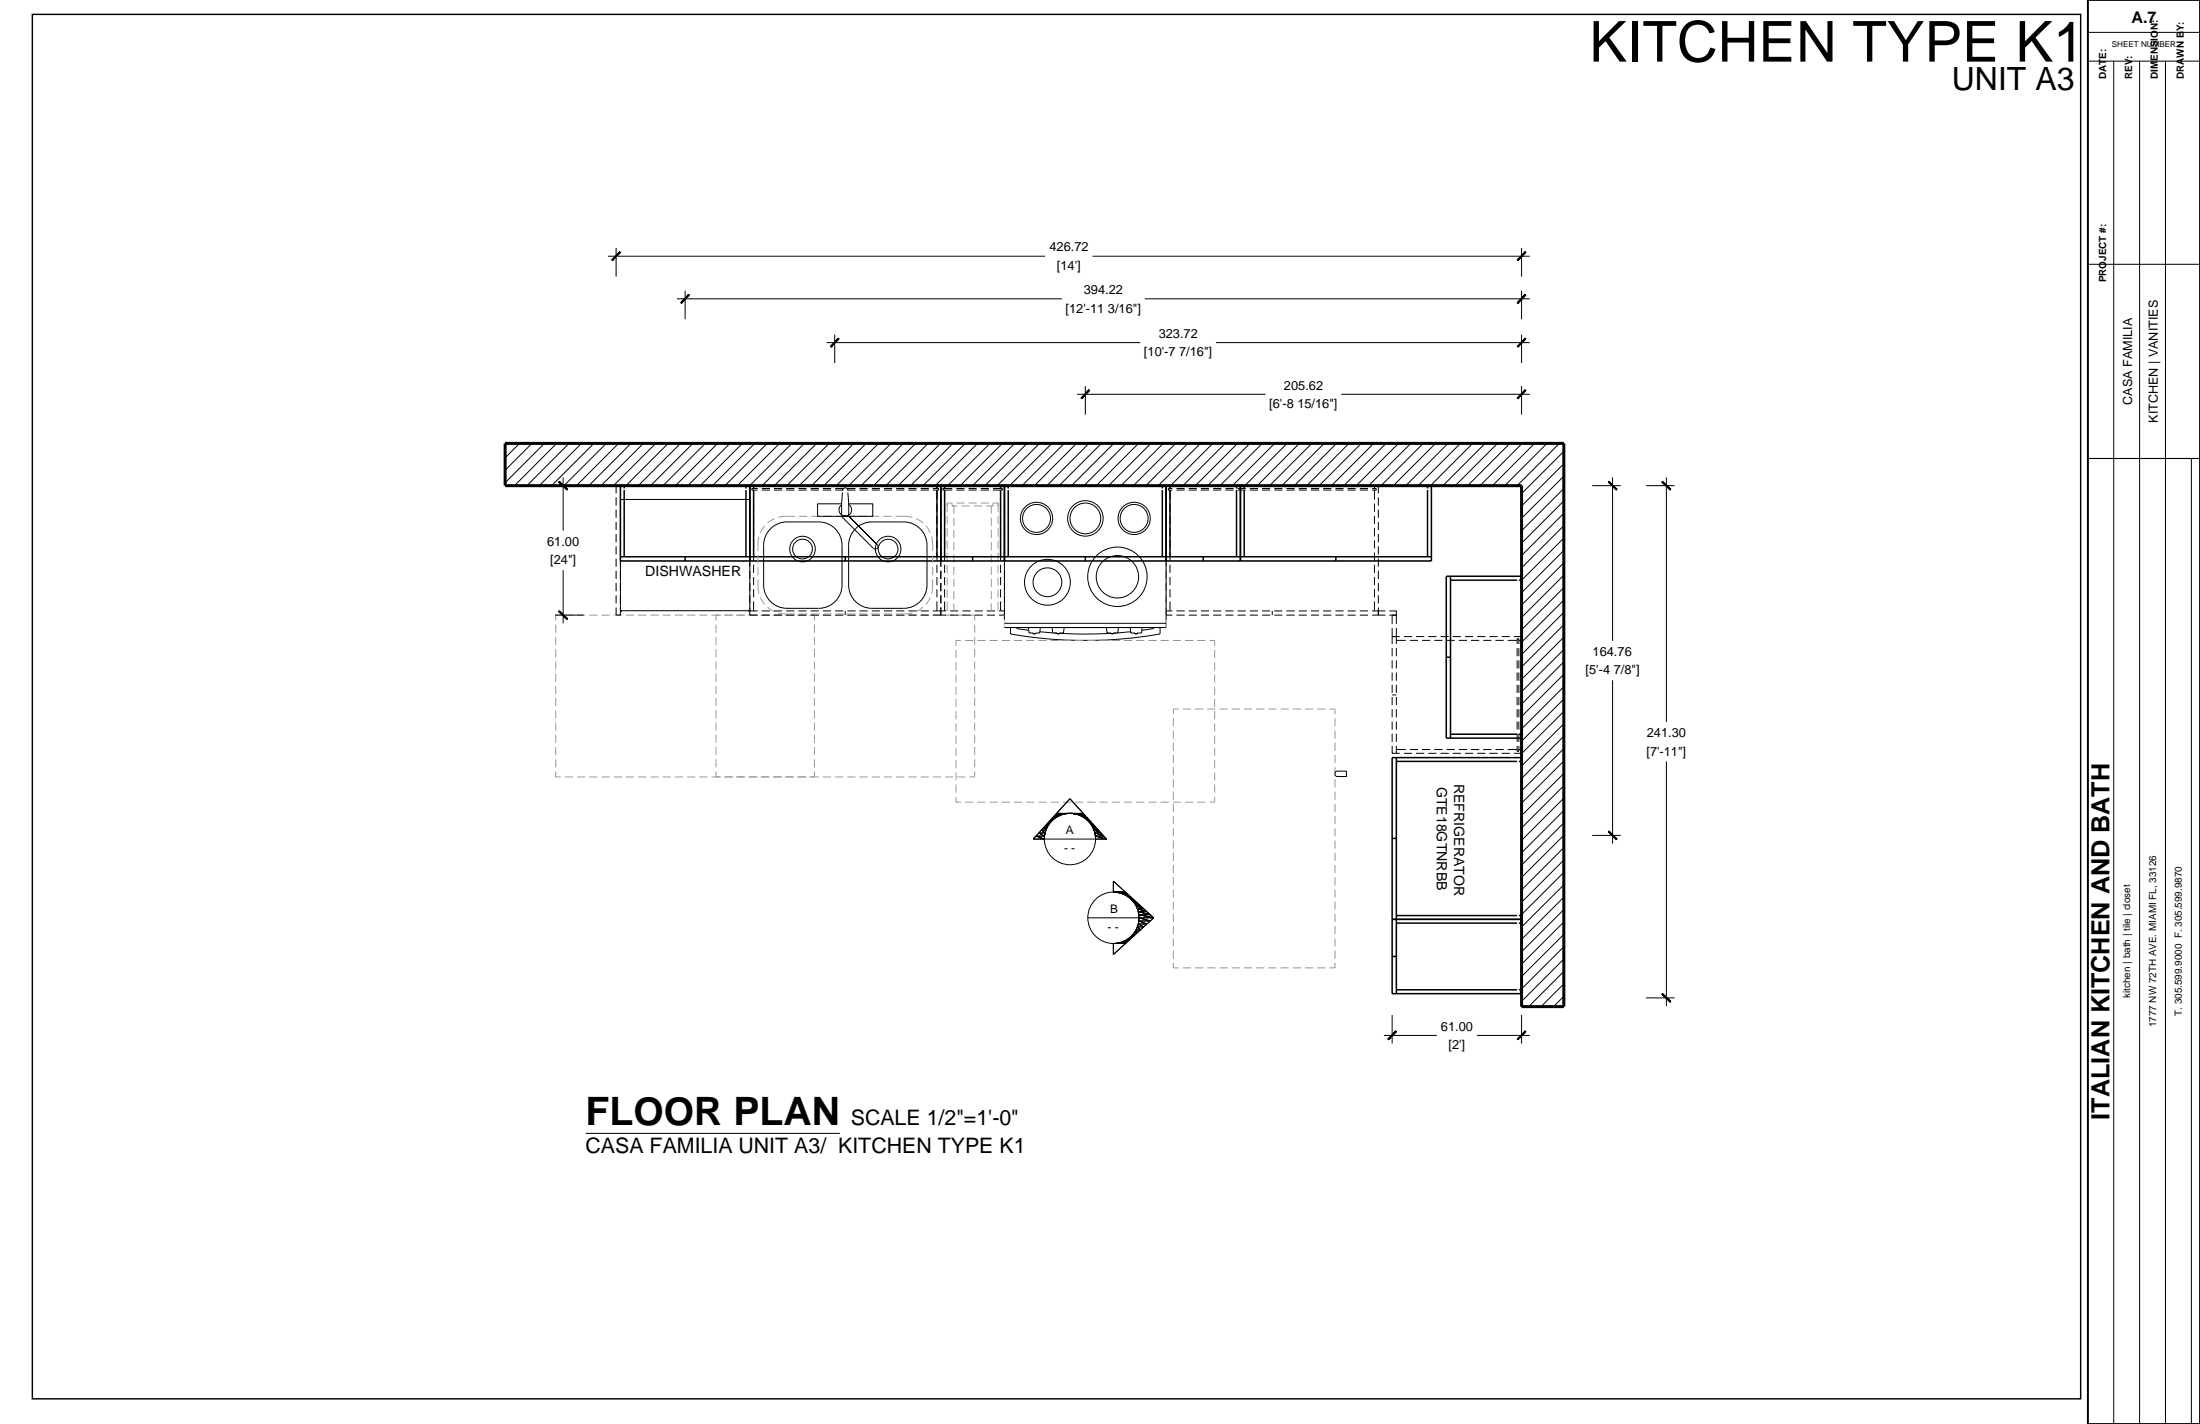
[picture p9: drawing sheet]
<svg xmlns="http://www.w3.org/2000/svg" width="432mm" height="279mm" viewBox="0 0 432 279" stroke-linecap="round" stroke-linejoin="round" font-family="sans-serif">
<g fill="none" stroke="#000" stroke-width=".2">
<path d="M119.3 50.3h85.8M120.9 48.7v5.6M132.9 58.6h75.5M134.5 57v5.6M214.4 50.3h85.8M224.7 58.6h75.5M298.6 48.7v5.6M298.6 57v5.6M162.2 67.2h61.6M163.8 65.6v5.6M211.4 77.4h37M213 75.8v5.6"/>
<path d="M238.7 67.2h61.5M263.2 77.4h37M298.6 65.6v5.6M298.6 75.8v5.6M99.5 87l-.4 .4M102 87l-2.9 2.8M104.4 87l-5.3 5.3M106.8 87l-7.7 7.7M108.9 95.3h5.6M109.3 87l-8.3 8.3M110.5 93.7v10.4M111.7 87l-8.3 8.3"/>
<path d="M114.1 87l-8.3 8.3M116.6 87l-8.3 8.3M119 87l-8.3 8.3M120.9 96.8v-1.5h.9v1.5M120.9 97.6v1.6M120.9 100v1.6M121.4 87l-8.3 8.3M121.8 97.6v23.1h-.9v-1.5M121.8 98h25.4M122.5 95.3h23.9M123.8 87l-8.2 8.3M126.3 87l-8.3 8.3"/>
<path d="M128.7 87l-8.3 8.3M131.1 87l-8.2 8.3M133.6 87l-8.3 8.3M136 87l-8.3 8.3M138.4 87l-8.3 8.3M140.9 87l-8.3 8.3M143.3 87l-8.3 8.3M145.7 87l-8.3 8.3M147.2 95.3h96.1M147.2 97.6v23.1h1.5M147.2 95.3v1.5M147.9 95.3v.5"/>
<path d="M147.9 96.2v1.8M147.9 98.8v1.6M148.1 87l-8.3 8.3M148.7 95.8h-1.1v.4h1.1M149.5 96.2h1.6M149.5 95.8h1.6M150.6 87l-8.3 8.3M151.9 96.2h1.6M151.9 95.8h1.6M153 87l-8.3 8.3M154.3 96.2h1.6M154.3 95.8h1.6"/>
<path d="M155.4 87l-8.2 8.3M156.7 96.2h1.6M156.7 95.8h1.6M157.9 87l-8.3 8.3M159.1 96.2h1.6M159.1 95.8h1.6M160.3 87l-8.3 8.3M161.5 96.2h1.6M161.5 95.8h1.6M162.7 87l-8.3 8.3M163.9 96.2h1.6M163.9 95.8h1.6"/>
<path d="M165.1 87l-8.2 8.3M165.2 98.8h-4.7v2.5h10.8v-2.5h-4.7M165.2 99a1.24 1.24 0 0 0 .2 2.2M165.4 96.6l-.2 2.1v2.2l.2 .3h1l.2-.3-.2-4.3M166.3 96.2h1.6M166.3 95.8h1.6M166.4 96.3a.54 .54 0 0 0-.5-.6 .54 .54 0 0 0-.5 .6M166.6 99a1.24 1.24 0 0 1-.2 2.2M167.6 87l-8.3 8.3M168.7 96.2h1.6M168.7 95.8h1.6M170 87l-8.3 8.3"/>
<path d="M171.1 96.2h1.6M171.1 95.8h1.6M172.4 87l-8.3 8.3M173.5 96.2h1.6M173.5 95.8h1.6M174.9 87l-8.3 8.3M175.9 96.2h1.6M175.9 95.8h1.6M177.3 87l-8.3 8.3M178.3 96.2h1.6M178.3 95.8h1.6M179.7 87l-8.3 8.3"/>
<path d="M180.7 96.2h1.6M180.7 95.8h1.6M182.2 87l-8.3 8.3M183.1 95.8h1.1v.4h-1.1M183.9 95.3v.5M183.9 96.2v1.8M183.9 98.8v1.6M184.6 87l-8.3 8.3M184.7 95.3v1.5M184.7 97.6v1.6M184.7 100v1.6M185.4 95.3v.5"/>
<path d="M185.4 96.2v1.8M185.4 98.8v1.6M186.9 95.8h-1.8v.4h1.8M187 87l-8.3 8.3M187.7 96.2h1.6M187.7 95.8h1.6M189.4 87l-8.2 8.3M190.1 96.2h1.6M190.1 95.8h1.6M191.9 87l-8.3 8.3M192.5 96.2h1.6M192.5 95.8h1.6"/>
<path d="M194.3 87l-8.3 8.3M194.9 95.8h1.8v.4h-1.8M196.4 95.3v.5M196.4 96.2v1.8M196.4 98.8v1.6M196.7 87l-8.3 8.3M197.1 95.3v27.8h31.8v-27.8M199.2 87l-8.3 8.3M201.6 87l-8.3 8.3M204 87l-8.3 8.3M206.5 87l-8.3 8.3M208.9 87l-8.3 8.3"/>
<path d="M211.3 87l-8.3 8.3M213.7 87l-8.2 8.3M216.2 87l-8.3 8.3M218.6 87l-8.3 8.3M221 87l-8.3 8.3M223.5 87l-8.3 8.3M225.9 87l-8.3 8.3M228.3 87l-8.3 8.3M229.6 95.3v.5M229.6 96.2v1.8M229.6 98.8v1.6M230.1 95.8h-.8v.4h.8"/>
<path d="M230.8 87l-8.3 8.3M230.9 96.2h1.6M230.9 95.8h1.6M233.2 87l-8.3 8.3M233.3 96.2h1.6M233.3 95.8h1.6M235.6 87l-8.3 8.3M235.7 96.2h1.6M235.7 95.8h1.6M238 87l-8.3 8.3M238.1 96.2h1.6M238.1 95.8h1.6"/>
<path d="M240.5 87l-8.3 8.3M240.5 96.2h1.6M240.5 95.8h1.6M242.9 87l-8.3 8.3M242.9 96.2h1.6M242.9 95.8h1.6M244.1 95.3h36.1M245.3 96.2h1.6M245.3 95.8h1.6M245.3 87l-8.3 8.3M247.7 96.2h1.6M247.7 95.8h1.6"/>
<path d="M247.8 87l-8.3 8.3M250.1 96.2h1.6M250.1 95.8h1.6M250.2 87l-8.3 8.3M252.5 96.2h1.6M252.5 95.8h1.6M252.6 87l-8.3 8.3M254.9 96.2h1.6M254.9 95.8h1.6M255 87l-8.2 8.3M257.3 96.2h1.6M257.3 95.8h1.6"/>
<path d="M257.5 87l-8.3 8.3M259.7 96.2h1.6M259.7 95.8h1.6M259.9 87l-8.3 8.3M262.1 96.2h1.6M262.1 95.8h1.6M262.3 87l-8.3 8.3M264.5 96.2h1.6M264.5 95.8h1.6M264.8 87l-8.3 8.3M266.9 96.2h1.6M266.9 95.8h1.6"/>
<path d="M267.2 87l-8.3 8.3M269.3 95.8h.8v.4h-.8M269.6 87l-8.3 8.3M269.8 95.3v.5M269.8 96.2v1.8M269.8 98.8v1.6M270.5 95.3v1.5M270.5 97.6v1.6M270.5 100v1.6M272.1 87l-8.3 8.3M274.5 87l-8.3 8.3M276.9 87l-8.3 8.3"/>
<path d="M279.3 87l-8.2 8.3M281.8 87l-8.3 8.3M284.2 87l-8.3 8.3M286.6 87l-8.3 8.3M289.1 87l-8.3 8.3M291.5 87l-8.3 8.3M293.9 87l-8.3 8.3M296.4 87l-8.3 8.3M298.8 87l-8.3 8.3M301.2 87l-8.3 8.3M303.6 87l-8.3 8.3M306.1 87l-8.3 8.3"/>
<path d="M306.9 88.6l-8.3 8.3M306.9 91l-8.3 8.3M306.9 93.4l-8.3 8.3M306.9 95.8l-8.3 8.3M306.9 98.3l-8.3 8.3M312.5 95.3h5.6M316.5 93.7v32M323.1 95.3h5.6M327.1 93.7v48M110.5 111.9v10.4M120.9 102.4v1.6M120.9 104.8v1.6"/>
<path d="M120.9 107.2v1.6M120.9 109.6v1.6M120.9 112v1.6M120.9 114.4v1.6M120.9 116.8v1.6M121.8 119.8h25.4M121.9 119.8v.3M147 119.8v.3M147.2 119.9h1.5M147.9 101.2v1.6M147.9 103.6v1.6M147.9 106v1.6"/>
<path d="M147.9 108.4v1.6M147.9 110.8v1.6M147.9 113.2v1.6M147.9 115.6v1.6M147.9 118v1.9M149.5 119.9h1.6M149.9 107v7.8a4.6 4.6 0 0 0 4.6 4.6h6.2a4.6 4.6 0 0 0 4.6-4.6v-7.8M149.9 107a4.6 4.6 0 0 1 4.6-4.6h6.2a4.6 4.6 0 0 1 4.6 4.6M151.9 119.9h1.6M154.3 119.9h1.6M156.7 119.9h1.6M159.1 119.9h1.6"/>
<path d="M161.5 119.9h1.6M163.9 119.9h1.6M165.1 101.3l6.4 6.3a.52 .52 0 0 0 .7 0 .52 .52 0 0 0 0-.7l-5.6-5.6M165.9 119.9v.8M166.3 119.9h1.6M166.6 107v7.8a4.6 4.6 0 0 0 4.5 4.6h6.3M168.7 119.9h1.6M171.1 119.9h1.6M173.5 119.9h1.6M175.9 119.9h1.6M177.4 102.4h-6.3a4.6 4.6 0 0 0-4.5 4.6M177.4 102.4a4.6 4.6 0 0 1 4.5 4.6"/>
<path d="M178.3 119.9h1.6M180.7 119.9h1.6M181.9 107v7.8a4.6 4.6 0 0 1-4.5 4.6M183.1 119.9h2.6M183.9 101.2v1.6M183.9 103.6v1.6M183.9 106v1.6M183.9 108.4v1.6M183.9 110.8v1.6M183.9 113.2v1.6M183.9 115.6v1.6M183.9 118v1.9"/>
<path d="M184.7 102.4v1.6M184.7 104.8v1.6M184.7 107.2v1.6M184.7 109.6v1.6M184.7 112v1.6M184.7 114.4v1.6M184.7 116.8v1.6M184.7 119.2v1.5M185.4 101.2v1.6M185.4 103.6v1.6M185.4 106v1.6M185.4 108.4v1.6"/>
<path d="M185.4 110.8v1.6M185.4 113.2v1.6M185.4 115.6v1.6M185.4 118v1.9M186.5 119.9h1.6M188.9 119.9h1.6M191.3 119.9h1.6M193.7 119.9h1.6M196.1 119.9h1M196.4 101.2v1.6M196.4 103.6v1.6M196.4 106v1.6"/>
<path d="M196.4 108.4v1.6M196.4 110.8v1.6M196.4 113.2v1.6M196.4 115.6v1.6M196.4 118v1.9M228.9 119.9h1.2M229.6 101.2v1.6M229.6 103.6v1.6M229.6 106v1.6M229.6 108.4v1.6M229.6 110.8v1.6M229.6 113.2v1.6"/>
<path d="M229.6 115.6v1.6M229.6 118v1.9M230.9 119.9h1.6M233.3 119.9h1.6M235.7 119.9h1.6M238.1 119.9h1.6M240.5 119.9h1.6M242.9 119.9h1.6M245.3 119.9h1.6M247.7 119.9h1.6M249.7 119.9v.8M250.1 119.9h1.6"/>
<path d="M252.5 119.9h1.6M254.9 119.9h1.6M257.3 119.9h1.6M259.7 119.9h1.6M262.1 119.9h1.6M264.5 119.9h1.6M266.9 119.9h1.6M269.3 119.9h2.6M269.8 101.2v1.6M269.8 103.6v1.6M269.8 106v1.6M269.8 108.4v1.6"/>
<path d="M269.8 110.8v1.6M269.8 113.2v1.6M269.8 115.6v1.6M269.8 118v1.9M270.5 102.4v1.6M270.5 104.8v1.6M270.5 107.2v1.6M270.5 109.6v1.6M270.5 112v1.6M270.5 114.4v1.6M270.5 116.8v1.6M270.5 119.2v1.5"/>
<path d="M272.7 119.9h1.4v2.5M306.9 100.7l-8.3 8.3M306.9 103.1l-8.3 8.3M306.9 105.6l-8.3 8.3v30.5M306.9 108l-8.3 8.3M306.9 110.4l-8.3 8.3M306.9 112.9l-8.3 8.3M306.9 115.3l-8.3 8.3M306.9 117.7l-8.3 8.3M108.9 120.7h5.6M149.5 120.7h1.6M151.9 120.7h1.6"/>
<path d="M154.3 120.7h1.6M156.7 120.7h1.6M159.1 120.7h1.6M161.5 120.7h1.6M163.9 120.7h1.6M166.3 120.7h1.6M168.7 120.7h1.6M171.1 120.7h1.6M173.5 120.7h1.6M175.9 120.7h1.6M178.3 120.7h1.6M180.7 120.7h1.6"/>
<path d="M183.1 120.7h2.6M186.5 120.7h1.6M188.9 120.7h1.6M191.3 120.7h1.6M193.7 120.7h1.6M196.1 120.7h1M197.1 122.3h31.8M198.3 123.1v1.3a86.2 86.2 0 0 0 29.4 0v-1.3M199.6 123.1v.2l2.3 .4M201.8 123.1l.2 1.1h.8v.2l1.3-.2 .1-1.1M204.1 124l2.5 .2M206.5 123.1l.1 1.1"/>
<path d="M206.9 124.2h.6M207.9 124.3a88.3 88.3 0 0 0 10.2 0M208.9 123.1l-.2 1.1h-.8v.2l-1.3-.2M217.1 123.1l.2 1.1h.8v.2l1.3-.2M219.1 124.2h-.6M219.5 123.1l-.1 1.1M221.8 123.1l.2 1.1h.8v.2l1.2-.2 .2-1.1M221.9 124l-2.5 .2M226.4 123.1v.2l-2.3 .4M228.9 120.7h1.2M230.9 120.7h1.6M233.3 120.7h1.6"/>
<path d="M235.7 120.7h1.6M238.1 120.7h1.6M240.5 120.7h1.6M242.9 120.7h1.6M245.3 120.7h1.6M247.7 120.7h1.6M250.1 120.7h1.6M252.5 120.7h1.6M254.9 120.7h1.6M257.3 120.7h1.6M259.7 120.7h1.6M262.1 120.7h1.6"/>
<path d="M264.5 120.7h1.6M266.9 120.7h1.6M269.3 120.7h2.6M272.7 120.7h1.4M273.2 120.7v1.7M273.2 123.2v3.2M273.2 127.2v1.6M273.2 129.6v1.6M273.2 132v1.6M273.2 134.4v1.6M273.2 136.8v1.6M273.2 139.1v1.7"/>
<path d="M273.2 124.9h1.5M273.2 136.4h.9M274.1 125.6h1.8M274.1 123.2v3.2M274.1 127.2v1.6M274.1 129.6v1.6M274.1 132v1.6M274.1 134.4v1.6M274.1 136.8v1.6M274.1 139.1v1.7M275.5 124.9h1.7M276.7 125.6h1.6"/>
<path d="M277.9 124.9h1.6M279.1 125.6h1.6M280.4 124.9h1.5M281.5 125.6h1.6M282.7 124.9h1.7M283.9 125.6h1.6M285.1 124.9h1.6M286.3 125.6h1.6M287.5 124.9h1.6M288.7 125.6h1.6M289.9 124.9h1.6M291.1 125.6h1.6"/>
<path d="M292.3 124.9h1.6M293.5 125.6h1.6M294.7 124.9h1.6M295.9 125.6h1.9M297.1 124.9h1.5M297.8 126.4v-1.1h.3v1.1M297.8 127.2v1.6M297.8 129.6v1.6M297.8 132v1.6M297.8 134.4v1.6M297.8 136.8v1.6M297.8 139.1v1.7"/>
<path d="M298.1 125.6h.5M298.1 127.2v1.6M298.1 129.6v1.6M298.1 132v1.6M298.1 134.4v1.6M298.1 136.8v1.6M298.1 139.1v1.7M306.9 120.1l-8.3 8.3M306.9 122.6l-8.3 8.3M306.9 125l-8.3 8.3M306.9 127.4l-8.3 8.3M306.9 129.9l-8.3 8.3"/>
<path d="M306.9 132.3l-8.3 8.3M306.9 134.7l-8.3 8.3M306.9 137.2l-8.3 8.2M306.9 139.6l-8.3 8.3M316.5 133.5v32M210 156.7l7.2 7.9h-14.4zM262.1 151.5l.3-.2h1.9v1.1h-1.9a.53 .53 0 0 1-.3-.9zM273.2 141.6v1.6M273.2 144v1.6M273.2 146.3v1.5h1.5M274.1 141.6v1.6M274.1 144v1.6"/>
<path d="M274.1 146.3v1.5M274.1 147.1h1.8M275.5 147.8h1.7M276.7 147.1h1.6M277.9 147.8h1.6M279.1 147.1h1.6M280.4 147.8h1.5M281.5 147.1h1.6M282.7 147.8h1.7M283.9 147.1h1.6M285.1 147.8h1.6M286.3 147.1h1.6"/>
<path d="M287.5 147.8h1.6M288.7 147.1h1.6M289.9 147.8h1.6M291.1 147.1h1.6M292.3 147.8h1.6M293.5 147.1h1.6M294.7 147.8h1.6M295.9 147.1h1.9M297.8 141.6v1.6M297.8 144v1.6M297.8 146.3v1.1h.3v-1.1M298.1 147.1h.5"/>
<path d="M298.1 141.6v1.6M298.1 144v1.6M298.6 145.2v2.6h-1.5M298.6 149.4v30.2M306.9 142l-8.3 8.3M306.9 144.4l-8.3 8.3M306.9 146.9l-8.3 8.3M306.9 149.3l-8.3 8.3M306.9 151.7l-8.3 8.3M306.9 154.2l-8.3 8.3M306.9 156.6l-8.3 8.3M306.9 159l-8.3 8.3"/>
<path d="M327.1 149.4v48M218.5 175v-2.1l7.9 7.2-7.9 7.2v-2.2M306.9 161.5l-8.3 8.2M306.9 163.9l-8.3 8.3M306.9 166.3l-8.3 8.3M306.9 168.7l-8.3 8.3M306.9 171.2l-8.3 8.3M306.9 173.6l-8.3 8.3M306.9 176l-8.3 8.3M306.9 178.5l-8.3 8.3M312.5 163.9h5.6M213.5 180.1h10.1"/>
<path d="M213.5 180.1a5 5 0 0 1 5-5.1 5 5 0 0 1 5.1 5.1M213.5 180.1a5 5 0 0 0 5 5 5 5 0 0 0 5.1-5M273.2 199.2v5.5M298.6 181.1v13.1M298.6 199.2v5.5M306.9 180.9l-8.3 8.3M306.9 183.3l-8.3 8.3M306.9 185.8l-8.3 8.2M306.9 188.2l-8.3 8.3M306.9 190.6l-6.9 6.9M306.9 193l-4.4 4.5M306.9 195.5l-2 2"/>
<path d="M323.1 195.8h5.6M271.6 203.2h10.4M289.9 203.2h10.3M114.9 222.4h49.9"/>
<circle cx="157.5" cy="107.7" r="1.94"/>
<circle cx="157.5" cy="107.7" r="2.51"/>
<circle cx="174.3" cy="107.7" r="1.94"/>
<circle cx="174.3" cy="107.7" r="2.51"/>
<circle cx="203.4" cy="101.7" r="3.2"/>
<circle cx="203.4" cy="101.7" r="2.74"/>
<circle cx="205.6" cy="114.2" r="4.5"/>
<circle cx="205.6" cy="114.2" r="2.83"/>
<circle cx="213" cy="101.7" r="3.5"/>
<circle cx="213" cy="101.7" r="3"/>
<circle cx="219.3" cy="113.2" r="5.8"/>
<circle cx="219.3" cy="113.2" r="4.2"/>
<circle cx="222.6" cy="101.7" r="3.2"/>
<circle cx="222.6" cy="101.7" r="2.74"/>
<circle cx="210" cy="164.6" r="5"/>
</g>
<g fill="none" stroke="#dadada" stroke-width=".2">
<path d="M197.1 95.3v1.5M197.1 97.6v1.6M228.9 95.3v1.5M228.9 97.6v1.6M197.1 100v1.6M197.1 102.4v1.6M197.1 104.8v1.6M197.1 107.2v1.6M197.1 109.6v1.6M197.1 112v1.6M197.1 114.4v1.6M197.1 116.8v1.6"/>
<path d="M197.1 119.2v1.6M228.9 100v1.6M228.9 102.4v1.6M228.9 104.8v1.6M228.9 107.2v1.6M228.9 109.6v1.6M228.9 112v1.6M228.9 114.4v1.6M228.9 116.8v1.6M228.9 119.2v1.6M197.1 121.6v1.5M228.9 121.6v1.5"/>
</g>
<g fill="none" stroke="#989898" stroke-width=".2">
<path d="M186.9 98.7v.6h1M186.9 98.7h-1v1.8M187.2 99.3v1.5M187.7 98.7h1.6M188.7 99.3h1.6M190.1 98.7h1.6M191.1 99.3h1.6M192.5 98.7h1.6M194.6 99.3v1.5M194.9 98.7h1v1.8M194.9 98.7v.6h-1.4M148.8 113.7v2l.2 .8"/>
<path d="M148.8 108.9v1.6M148.8 111.3v1.6M149 105.3l-.2 .8v2M149.2 117.2l.9 1.4M150.1 103.2l-.9 1.3M150.6 119.1l1.4 .9M152 101.8l-1.4 .8M156 101.3a8.5 8.5 0 0 0-3.3 .2M156.8 101.3h1.7M159.2 101.3h1.6M161.6 101.3h1.6M164 101.3h3.8"/>
<path d="M168.6 101.3h1.6M171 101.3h1.6M173.4 101.3h1.6M175.8 101.3a8.5 8.5 0 0 1 3.3 .2M179.8 101.8l1.4 .8M181.2 119.1l-1.4 .9M181.7 103.2l.9 1.3M182.6 117.2l-.9 1.4M182.8 105.3l.2 .8v2M183 113.7v2l-.2 .8M183 108.9v1.6M183 111.3v1.6"/>
<path d="M185.9 101.3v1.6M185.9 103.7v1.6M185.9 106.1v1.6M185.9 108.5v1.6M185.9 110.9v1.6M185.9 113.3v1.6M185.9 115.7v1.6M185.9 118.1v1.8M187.2 101.6v1.6M187.2 104v1.6M187.2 106.4v1.6M187.2 108.8v1.6"/>
<path d="M187.2 111.2v1.6M187.2 113.6v1.6M187.2 116v1.6M187.2 118.4v1.5M194.6 101.6v1.6M194.6 104v1.6M194.6 106.4v1.6M194.6 108.8v1.6M194.6 111.2v1.6M194.6 113.6v1.6M194.6 116v1.6M194.6 118.4v1.5"/>
<path d="M195.9 101.3v1.6M195.9 103.7v1.6M195.9 106.1v1.6M195.9 108.5v1.6M195.9 110.9v1.6M195.9 113.3v1.6M195.9 115.7v1.6M195.9 118.1v1.8M109.1 122.6v1.6M109.1 125v1.6M109.1 127.4v1.6M109.1 129.8v1.6"/>
<path d="M109.1 132.2v1.6M109.1 134.6v1.6M109.1 137v1.6M109.1 139.4v1.6M110.1 120.7h-1v1.1M110.9 120.7h1.6M113.3 120.7h1.6M115.7 120.7h1.6M118.1 120.7h1.6M120.5 120.7h1.6M122.9 120.7h1.6M125.3 120.7h1.6"/>
<path d="M127.7 120.7h1.6M130.1 120.7h1.6M132.5 120.7h1.6M134.9 120.7h1.6M137.3 120.7h1.6M139.7 120.7h1.8M140.5 120.7v1.1M140.5 122.6v1.6M140.5 125v1.6M140.5 127.4v1.6M140.5 129.8v1.6M140.5 132.2v1.6"/>
<path d="M140.5 134.6v1.6M140.5 137v1.6M140.5 139.4v1.6M142.1 120.7h1.8M144.5 120.7h1.8M146.9 120.7h1.8M149.3 120.7h1.8M151.7 120.7h1.8M152.8 120.3l1.4 .2h1.8M154.1 120.7h1.8M156.5 120.7h1.8M156.8 120.5h1.7"/>
<path d="M158.9 120.7h1.8M159.2 120.5h1.6M159.9 120.7v1.1M159.9 122.6v1.6M159.9 125v1.6M159.9 127.4v1.6M159.9 129.8v1.6M159.9 132.2v1.6M159.9 134.6v1.6M159.9 137v1.6M159.9 139.4v1.6M161.5 120.7h1.6"/>
<path d="M161.6 120.5h1.6M163.9 120.7h1.6M164 120.5h3.8M166.3 120.7h1.6M168.6 120.5h1.6M168.7 120.7h1.6M171 120.5h1.6M171.1 120.7h1.6M173.4 120.5h1.6M173.5 120.7h1.6M175.9 120.7h1.6M178.3 120.7h1.6"/>
<path d="M179.1 120.3l-1.5 .2h-1.8M180.7 120.7h1.6M183.1 120.7h1.6M185.5 120.7h1.6M187.6 127.6v1.5M187.6 129.9v1.6M187.6 132.3v1.6M187.6 134.7v1.6M187.6 137.1v1.6M187.6 139.5v1.6M187.9 120.7h1.6M188.6 125.7h-1v1"/>
<path d="M189.4 125.7h1.6M190.3 120.7h1v1.1M191.3 122.6v1.6M191.3 125v1.6M191.3 127.4v1.6M191.3 129.8v1.6M191.3 132.2v1.6M191.3 134.6v1.6M191.3 137v1.6M191.3 139.4v1.6M191.8 125.7h1.6M194.2 125.7h1.6"/>
<path d="M196.6 125.7h1.6M199 125.7h1.6M201.4 125.7h1.6M203.8 125.7h1.6M206.2 125.7h1.6M208.6 125.7h1.6M211 125.7h1.6M213.4 125.7h1.6M215.8 125.7h1.6M218.2 125.7h1.6M220.6 125.7h1.6M223 125.7h1.6"/>
<path d="M225.4 125.7h1.6M227.8 125.7h1.6M230.2 125.7h1.6M231.4 139.1h-1.1v1M232.2 139.1h1.6M232.6 125.7h1.6M234.5 139.1h1.7M235 125.7h1.6M237 139.1h1.5M237.4 125.7h1v1M238.4 127.6v1.5M238.4 129.9v1.6"/>
<path d="M238.4 132.3v1.6M238.4 134.7v1.6M238.4 137.1v1.6M238.4 139.5v1.6M239.4 139.1h1.6M241.7 139.1h1.7M244.2 139.1h1.5M246.5 139.1h1.7M248.9 139.1h1.6M251.4 139.1h1.5M253.7 139.1h1.7M256.1 139.1h1.6"/>
<path d="M258.6 139.1h1.5M260.9 139.1h1.1v1M109.1 151.4v1h1M109.1 141.8v1.6M109.1 144.2v1.6M109.1 146.6v1.6M109.1 149v1.6M110.9 152.4h1.6M113.3 152.4h1.6M115.7 152.4h1.6M118.1 152.4h1.6M120.5 152.4h1.6"/>
<path d="M122.9 152.4h1.6M125.3 152.4h1.6M127.7 152.4h1.6M130.1 152.4h1.6M132.5 152.4h1.6M134.9 152.4h1.6M137.3 152.4h1.6M139.7 152.4h1.8M140.5 141.8v1.6M140.5 144.2v1.6M140.5 146.6v1.6M140.5 149v1.6"/>
<path d="M140.5 151.4v1M142.1 152.4h1.8M144.5 152.4h1.8M146.9 152.4h1.8M149.3 152.4h1.8M151.7 152.4h1.8M154.1 152.4h1.8M156.5 152.4h1.8M158.9 152.4h1.8M159.9 141.8v1.6M159.9 144.2v1.6M159.9 146.6v1.6"/>
<path d="M159.9 149v1.6M159.9 151.4v1M161.5 152.4h1.6M163.9 152.4h1.6M166.3 152.4h1.6M168.7 152.4h1.6M171.1 152.4h1.6M173.5 152.4h1.6M175.9 152.4h1.6M178.3 152.4h1.6M180.7 152.4h1.6M183.1 152.4h1.6"/>
<path d="M185.5 152.4h1.6M187.6 156.3v1.1h1M187.6 141.9v1.6M187.6 144.3v1.6M187.6 146.7v1.6M187.6 149.1v1.6M187.6 151.5v1.6M187.6 153.9v1.6M187.9 152.4h1.6M189.4 157.4h1.6M191.3 151.4v1h-1M191.3 141.8v1.6"/>
<path d="M191.3 144.2v1.6M191.3 146.6v1.6M191.3 149v1.6M191.8 157.4h1.6M194.2 157.4h1.6M196.6 157.4h1.6M199 157.4h1.6M201.4 157.4h1.6M203.8 157.4h1.6M206.2 157.4h1.6M208.6 157.4h1.6M211 157.4h1.6"/>
<path d="M213.4 157.4h1.6M215.8 157.4h1.6M218.2 157.4h1.6M220.6 157.4h1.6M223 157.4h1.6M225.4 157.4h1.6M227.8 157.4h1.6M230.2 157.4h1.6M230.3 140.9v1.6M230.3 143.3v1.6M230.3 145.7v1.6M230.3 148.1v1.6"/>
<path d="M230.3 150.5v1.6M230.3 152.9v1.6M230.3 155.3v1.6M230.3 157.7v1.6M232.6 157.4h1.6M235 157.4h1.6M238.4 156.3v1.1h-1M238.4 141.9v1.6M238.4 144.3v1.6M238.4 146.7v1.6M238.4 149.1v1.6M238.4 151.5v1.6"/>
<path d="M238.4 153.9v1.6M262 140.9v1.6M262 143.3v1.6M262 145.7v1.6M262 148.1v1.6M262 150.5v1.6M262 152.9v1.6M262 155.3v1.6M262 157.7v1.6M230.3 160.1v1.6M230.3 162.5v1.6M230.3 164.9v1.6"/>
<path d="M230.3 167.3v1.6M230.3 169.7v1.6M230.3 172.1v1.6M230.3 174.5v1.6M230.3 176.9v1.6M230.3 179.3v1.6M262 160.1v1.6M262 162.5v1.6M262 164.9v1.6M262 167.3v1.6M262 169.7v1.6M262 172.1v1.6"/>
<path d="M262 174.5v1.6M262 176.9v1.6M262 179.3v1.6M230.3 188.9v1h1.1M230.3 181.7v1.6M230.3 184.1v1.6M230.3 186.5v1.6M232.2 189.9h1.6M234.5 189.9h1.7M237 189.9h1.5M239.4 189.9h1.6M241.7 189.9h1.7"/>
<path d="M244.2 189.9h1.5M246.5 189.9h1.7M248.9 189.9h1.6M251.4 189.9h1.5M253.7 189.9h1.7M256.1 189.9h1.6M258.6 189.9h1.5M262 181.7v1.6M262 184.1v1.6M262 186.5v1.6M262 188.9v1h-1.1"/>
</g>
<path d="M99.1 87h207.8v110.5h-8.3v-102.2h-199.5z" fill="none" stroke="#000" stroke-width=".59"/>
<g fill="#000" stroke="#000" stroke-width=".2">
<path d="M121.6 49.4l.2 .2zM121.6 49.4l-1.4 1.7zM120.2 51.1l1.6-1.5zM121.6 49.4l-1.4 1.7zM120 51l.2 .1zM120 51l1.6-1.6z" fill-rule="evenodd"/>
<path d="M135.2 57.7l.1 .2zM135.2 57.7l-1.4 1.8zM135.3 57.9l-1.5 1.6zM135.2 57.7l-1.4 1.8zM133.6 59.4l.2 .1zM135.2 57.7l-1.6 1.7z" fill-rule="evenodd"/>
<path d="M297.8 59.4l.1 .1zM299.4 57.7l-1.5 1.8zM299.4 57.7l-1.6 1.7zM299.4 57.7l-1.5 1.8zM299.4 57.7l.1 .2zM297.9 59.5l1.6-1.6z" fill-rule="evenodd"/>
<path d="M297.8 51l.1 .1zM299.4 49.4l-1.5 1.7zM297.8 51l1.6-1.6zM299.4 49.4l-1.5 1.7zM299.4 49.4l.1 .2zM297.9 51.1l1.6-1.5z" fill-rule="evenodd"/>
<path d="M164.5 66.3l.2 .2zM164.5 66.3l-1.4 1.8zM163.1 68.1l1.6-1.6zM164.5 66.3l-1.4 1.8zM162.9 67.9l.2 .2zM162.9 67.9l1.6-1.6z" fill-rule="evenodd"/>
<path d="M213.7 76.5l.2 .1zM213.7 76.5l-1.4 1.8zM213.9 76.6l-1.6 1.7zM213.7 76.5l-1.4 1.8zM212.1 78.1l.2 .2zM213.7 76.5l-1.6 1.6z" fill-rule="evenodd"/>
<path d="M297.8 78.1l.1 .2zM299.4 76.5l-1.5 1.8zM299.4 76.5l-1.6 1.6zM299.4 76.5l-1.5 1.8zM299.4 76.5l.1 .1zM297.9 78.3l1.6-1.7z" fill-rule="evenodd"/>
<path d="M297.8 67.9l.1 .2zM299.4 66.3l-1.5 1.8zM299.4 66.3l-1.6 1.6zM299.4 66.3l-1.5 1.8zM299.4 66.3l.1 .2zM297.9 68.1l1.6-1.6z" fill-rule="evenodd"/>
<path d="M111.4 96l-.1 .2zM109.6 94.6l1.8 1.4zM109.6 94.6l1.7 1.6zM109.6 94.6l1.8 1.4zM109.8 94.4l-.2 .2zM109.8 94.4l1.6 1.6z" fill-rule="evenodd"/>
<path d="M317.2 96.2l.2-.2zM315.6 94.6l1.8 1.4zM315.6 94.6l1.6 1.6zM315.6 94.6l1.8 1.4zM315.6 94.6l.2-.2zM315.8 94.4l1.6 1.6z" fill-rule="evenodd"/>
<path d="M327.8 96.2l.2-.2zM326.2 94.6l1.8 1.4zM326.2 94.6l1.6 1.6zM326.2 94.6l1.8 1.4zM326.2 94.6l.1-.2zM326.3 94.4l1.7 1.6z" fill-rule="evenodd"/>
<path d="M109.6 120l.2-.2zM109.6 120l1.8 1.4zM109.8 119.8l1.6 1.6zM109.6 120l1.8 1.4zM111.4 121.4l-.1 .2zM109.6 120l1.7 1.6z" fill-rule="evenodd"/>
<path d="M207.1 159.9h1.1zM207.1 159.9l.5 .3zM207.6 160.2l.6-.3zM207.1 159.9l.5 .3zM206.8 160.2h.8zM207.1 159.9l-.3 .3z" fill-rule="evenodd"/>
<path d="M207.2 159.7h1.6zM207.2 159.7l1 .2zM208.2 159.9l.6-.2zM207.2 159.7l1 .2zM207.1 159.9h1.1zM207.2 159.7l-.1 .2z" fill-rule="evenodd"/>
<path d="M207.3 159.6h2.1zM207.3 159.6l1.5 .1zM208.8 159.7l.6-.1zM207.3 159.6l1.5 .1zM207.2 159.7h1.6zM207.3 159.6l-.1 .1z" fill-rule="evenodd"/>
<path d="M210 156.7l2.6 2.9zM207.4 159.6h5.2zM210 156.7l-2.6 2.9z" fill-rule="evenodd"/>
<path d="M207.4 159.6h2.6zM207.4 159.6h2zM209.4 159.6h.6zM207.4 159.6h2zM207.3 159.6h2.1z" fill-rule="evenodd"/>
<path d="M210 159.6h2.6zM210 159.6h2.6zM210 159.6h2.6zM210.6 159.6h2zM210 159.6h.6z" fill-rule="evenodd"/>
<path d="M210.6 159.6h2zM210.6 159.6l2.1 .1zM212.6 159.6l.1 .1zM210.6 159.6l2.1 .1zM211.2 159.7h1.5zM210.6 159.6l.6 .1z" fill-rule="evenodd"/>
<path d="M211.2 159.7h1.5zM211.2 159.7l1.7 .2zM212.7 159.7l.2 .2zM211.2 159.7l1.7 .2zM211.8 159.9h1.1zM211.2 159.7l.6 .2z" fill-rule="evenodd"/>
<path d="M211.8 159.9h1.1zM211.8 159.9l1.3 .3zM212.9 159.9l.2 .3zM211.8 159.9l1.3 .3zM212.3 160.2h.8zM211.8 159.9l.5 .3z" fill-rule="evenodd"/>
<path d="M203.3 164h1.7zM203.3 164l1.7 .6zM205 164v.6zM203.3 164l1.7 .6zM202.8 164.6h2.2zM203.3 164l-.5 .6z" fill-rule="evenodd"/>
<path d="M203.9 163.4h1.2zM203.9 163.4l1.1 .6zM205.1 163.4l-.1 .6zM203.9 163.4l1.1 .6zM203.3 164h1.7zM203.9 163.4l-.6 .6z" fill-rule="evenodd"/>
<path d="M204.4 162.9h.9zM204.4 162.9l.7 .5zM205.3 162.9l-.2 .5zM204.4 162.9l.7 .5zM203.9 163.4h1.2zM204.4 162.9l-.5 .5z" fill-rule="evenodd"/>
<path d="M204.9 162.3h.6zM204.9 162.3l.4 .6zM205.5 162.3l-.2 .6zM204.9 162.3l.4 .6zM204.4 162.9h.9zM204.9 162.3l-.5 .6z" fill-rule="evenodd"/>
<path d="M205.4 161.8h.4zM205.4 161.8l.1 .5zM205.8 161.8l-.3 .5zM205.4 161.8l.1 .5zM204.9 162.3h.6zM205.4 161.8l-.5 .5z" fill-rule="evenodd"/>
<path d="M205.8 161.3h.4zM205.8 161.3v.5zM206.2 161.3l-.4 .5zM205.8 161.3v.5zM205.4 161.8h.4zM205.8 161.3l-.4 .5z" fill-rule="evenodd"/>
<path d="M206.2 160.9h.5zM206.2 160.9v.4zM206.2 161.3l.5-.4zM206.2 160.9v.4zM205.8 161.3h.4zM206.2 160.9l-.4 .4z" fill-rule="evenodd"/>
<path d="M206.6 160.5h.5zM206.6 160.5l.1 .4zM206.7 160.9l.4-.4zM206.6 160.5l.1 .4zM206.2 160.9h.5zM206.6 160.5l-.4 .4z" fill-rule="evenodd"/>
<path d="M206.8 160.2h.8zM206.8 160.2l.3 .3zM207.1 160.5l.5-.3zM206.8 160.2l.3 .3zM206.6 160.5h.5zM206.8 160.2l-.2 .3z" fill-rule="evenodd"/>
<path d="M212.3 160.2h.8zM212.3 160.2l1.1 .3zM213.1 160.2l.3 .3zM212.3 160.2l1.1 .3zM212.9 160.5h.5zM212.3 160.2l.6 .3z" fill-rule="evenodd"/>
<path d="M212.9 160.5h.5zM212.9 160.5l.9 .4zM213.4 160.5l.4 .4zM212.9 160.5l.9 .4zM213.3 160.9h.5zM212.9 160.5l.4 .4z" fill-rule="evenodd"/>
<path d="M213.3 160.9h.5zM213.3 160.9l.8 .4zM213.8 160.9l.3 .4zM213.3 160.9l.8 .4zM213.8 161.3h.3zM213.3 160.9l.5 .4z" fill-rule="evenodd"/>
<path d="M213.8 161.3h.3zM213.8 161.3l.8 .5zM214.1 161.3l.5 .5zM213.8 161.3l.8 .5zM214.1 161.8h.5zM213.8 161.3l.3 .5z" fill-rule="evenodd"/>
<path d="M214.1 161.8h.5zM214.1 161.8l1 .5zM214.6 161.8l.5 .5zM214.1 161.8l1 .5zM214.5 162.3h.6zM214.1 161.8l.4 .5z" fill-rule="evenodd"/>
<path d="M214.5 162.3h.6zM214.5 162.3l1.1 .6zM215.1 162.3l.5 .6zM214.5 162.3l1.1 .6zM214.7 162.9h.9zM214.5 162.3l.2 .6z" fill-rule="evenodd"/>
<path d="M214.7 162.9h.9zM214.7 162.9l1.4 .5zM215.6 162.9l.5 .5zM214.7 162.9l1.4 .5zM214.9 163.4h1.2zM214.7 162.9l.2 .5z" fill-rule="evenodd"/>
<path d="M214.9 163.4h1.2zM214.9 163.4l1.7 .6zM216.1 163.4l.5 .6zM214.9 163.4l1.7 .6zM215 164h1.6zM214.9 163.4l.1 .6z" fill-rule="evenodd"/>
<path d="M215 164h1.6zM215 164l2.2 .6zM216.6 164l.6 .6zM215 164l2.2 .6zM215 164.6h2.2zM215 164v.6z" fill-rule="evenodd"/>
<path d="M218.5 172.9l2.4 2.1zM218.5 175h2.4zM218.5 172.9v2.1z" fill-rule="evenodd"/>
<path d="M218.5 175h2.4zM218.5 175l2.4 .1zM218.5 175l2.4 .1zM219.1 175.1h1.8zM218.5 175l.6 .1z" fill-rule="evenodd"/>
<path d="M219.1 175.1h1.8zM219.1 175.1l2 .1zM220.9 175.1l.2 .1zM219.1 175.1l2 .1zM219.7 175.2h1.4zM219.1 175.1l.6 .1z" fill-rule="evenodd"/>
<path d="M219.7 175.2h1.4zM219.7 175.2l1.6 .2zM221.1 175.2l.2 .2zM219.7 175.2l1.6 .2zM220.3 175.4h1zM219.7 175.2l.6 .2z" fill-rule="evenodd"/>
<path d="M220.3 175.4h1zM220.3 175.4l1.2 .2zM221.3 175.4l.2 .2zM220.3 175.4l1.2 .2zM220.9 175.6h.6zM220.3 175.4l.6 .2z" fill-rule="evenodd"/>
<path d="M220.9 175.6h.6zM220.9 175.6l1 .3zM221.5 175.6l.4 .3zM220.9 175.6l1 .3zM221.4 175.9h.5zM220.9 175.6l.5 .3z" fill-rule="evenodd"/>
<path d="M221.4 175.9h.5zM221.4 175.9l.9 .4zM221.9 175.9l.4 .4zM221.4 175.9l.9 .4zM221.9 176.3h.4zM221.4 175.9l.5 .4z" fill-rule="evenodd"/>
<path d="M221.9 176.3h.4zM221.9 176.3l.9 .4zM222.3 176.3l.5 .4zM221.9 176.3l.9 .4zM222.3 176.7h.5zM221.9 176.3l.4 .4z" fill-rule="evenodd"/>
<path d="M222.3 176.7h.5zM222.3 176.7l1 .5zM222.8 176.7l.5 .5zM222.3 176.7l1 .5zM222.7 177.2h.6zM222.3 176.7l.4 .5z" fill-rule="evenodd"/>
<path d="M222.7 177.2h.6zM222.7 177.2l1.2 .5zM223.3 177.2l.6 .5zM222.7 177.2l1.2 .5zM223 177.7h.9zM222.7 177.2l.3 .5z" fill-rule="evenodd"/>
<path d="M223 177.7h.9zM223 177.7l1.5 .6zM223.9 177.7l.6 .6zM223 177.7l1.5 .6zM223.2 178.3h1.3zM223 177.7l.2 .6z" fill-rule="evenodd"/>
<path d="M223.2 178.3h1.3zM223.2 178.3l1.9 .6zM224.5 178.3l.6 .6zM223.2 178.3l1.9 .6zM223.4 178.9h1.7zM223.2 178.3l.2 .6z" fill-rule="evenodd"/>
<path d="M223.4 178.9h1.7zM223.4 178.9l2.4 .6zM225.1 178.9l.7 .6zM223.4 178.9l2.4 .6zM223.5 179.5h2.3zM223.4 178.9l.1 .6z" fill-rule="evenodd"/>
<path d="M223.5 179.5h2.3zM223.5 179.5l2.9 .6zM225.8 179.5l.6 .6zM223.5 179.5l2.9 .6zM223.6 180.1h2.8zM223.5 179.5l.1 .6z" fill-rule="evenodd"/>
<path d="M315.6 163.2l.2-.2zM315.6 163.2l1.8 1.4zM315.8 163l1.6 1.6zM315.6 163.2l1.8 1.4zM317.2 164.8l.2-.2zM315.6 163.2l1.6 1.6z" fill-rule="evenodd"/>
<path d="M218.5 185.1h.6zM218.5 185.1h2.4zM219.1 185.1h1.8zM218.5 185.1h2.4zM218.5 187.3l2.4-2.2zM218.5 185.1v2.2z" fill-rule="evenodd"/>
<path d="M219.1 185.1h1.8zM219.1 185.1h1.8z" fill-rule="evenodd"/>
<path d="M219.7 185h1.4zM219.7 185l1.2 .1zM220.9 185.1l.2-.1zM219.7 185l1.2 .1zM219.1 185.1h1.8zM219.1 185.1l.6-.1z" fill-rule="evenodd"/>
<path d="M220.3 184.8h1zM220.3 184.8l.8 .2zM221.3 184.8l-.2 .2zM220.3 184.8l.8 .2zM219.7 185h1.4zM219.7 185l.6-.2z" fill-rule="evenodd"/>
<path d="M220.9 184.6h.6zM220.9 184.6l.4 .2zM221.3 184.8l.2-.2zM220.9 184.6l.4 .2zM220.3 184.8h1zM220.3 184.8l.6-.2z" fill-rule="evenodd"/>
<path d="M221.4 184.2h.5zM221.4 184.2l.1 .4zM221.5 184.6l.4-.4zM221.4 184.2l.1 .4zM220.9 184.6h.6zM220.9 184.6l.5-.4z" fill-rule="evenodd"/>
<path d="M221.9 183.9h.4zM221.9 183.9v.3zM221.9 184.2l.4-.3zM221.9 183.9v.3zM221.4 184.2h.5zM221.4 184.2l.5-.3z" fill-rule="evenodd"/>
<path d="M222.3 183.4h.5zM222.3 183.4v.5zM222.3 183.9l.5-.5zM222.3 183.4v.5zM221.9 183.9h.4zM221.9 183.9l.4-.5z" fill-rule="evenodd"/>
<path d="M222.7 182.9h.6zM222.7 182.9l.1 .5zM222.8 183.4l.5-.5zM222.7 182.9l.1 .5zM222.3 183.4h.5zM222.7 182.9l-.4 .5z" fill-rule="evenodd"/>
<path d="M223 182.4h.9zM223 182.4l.3 .5zM223.3 182.9l.6-.5zM223 182.4l.3 .5zM222.7 182.9h.6zM223 182.4l-.3 .5z" fill-rule="evenodd"/>
<path d="M223.2 181.9h1.3zM223.2 181.9l.7 .5zM223.9 182.4l.6-.5zM223.2 181.9l.7 .5zM223 182.4h.9zM223.2 181.9l-.2 .5z" fill-rule="evenodd"/>
<path d="M223.4 181.3h1.7zM223.4 181.3l1.1 .6zM224.5 181.9l.6-.6zM223.4 181.3l1.1 .6zM223.2 181.9h1.3zM223.4 181.3l-.2 .6z" fill-rule="evenodd"/>
<path d="M223.5 180.7h2.3zM223.5 180.7l1.6 .6zM225.1 181.3l.7-.6zM223.5 180.7l1.6 .6zM223.4 181.3h1.7zM223.5 180.7l-.1 .6z" fill-rule="evenodd"/>
<path d="M223.6 180.1h2.8zM223.6 180.1l2.2 .6zM225.8 180.7l.6-.6zM223.6 180.1l2.2 .6zM223.5 180.7h2.3zM223.6 180.1l-.1 .6z" fill-rule="evenodd"/>
<path d="M326.2 195.1l.1-.2zM326.2 195.1l1.8 1.4zM326.3 194.9l1.7 1.6zM326.2 195.1l1.8 1.4zM327.8 196.7l.2-.2zM326.2 195.1l1.6 1.6z" fill-rule="evenodd"/>
<path d="M274 202.3l.1 .1zM274 202.3l-1.5 1.7zM272.5 204l1.6-1.6zM274 202.3l-1.5 1.7zM272.4 203.9l.1 .1zM272.4 203.9l1.6-1.6z" fill-rule="evenodd"/>
<path d="M297.8 203.9l.1 .1zM299.4 202.3l-1.5 1.7zM297.8 203.9l1.6-1.6zM299.4 202.3l-1.5 1.7zM299.4 202.3l.1 .1zM297.9 204l1.6-1.6z" fill-rule="evenodd"/>
</g>
<g fill="none" stroke="#000" stroke-width=".3">
<path d="M122.5 95.8v-.5h-.7v14.8h159.1v-14.8h-.7v.5M122.5 96.2v13M146.4 95.8v-.5h1.5v.5M146.4 96.2v13M147.2 95.3v14.8M147.9 96.2v13M183.9 95.8v-.5h1.5v.5M183.9 96.2v13M184.7 95.3v14.8M185.4 96.2v13M196.4 95.8v-.5h1.5v.5M196.4 96.2v13"/>
<path d="M197.1 95.3v14.8M197.9 96.2v13M228.1 95.8v-.5h1.5v.5M228.1 96.2v13M228.9 95.3v14.8M229.6 96.2v13M242.7 95.8v-.5h1.5v.5M242.7 96.2v13M243.5 95.3v14.8M244.2 96.2v13M280.2 96.2v13M121.8 109.2h159.1"/>
<path d="M134.5 109.2v.9M165.9 109.2v.9M190.9 109.2v.9M213 109.2v.9M236.2 109.2v.9M262.2 109.2v.9M284.7 113.1v31.7M284.7 113.8h13.1M298.1 113.8h.5v-.7h-14.7v31.7h14.7v-.7h-.5M283.9 128.9h.8M274.1 148.7v46.3M274.1 149.4h23.7"/>
<path d="M284.7 144.1h13.1M298.1 149.4h.5v-.7h-25.4v46.3h25.4v-.8h-.5M273.2 164.5h.9M274.1 179.6h23.7M298.1 179.6h.5v1.5h-.5M273.2 180.4h25.4M273.2 187.7h.9M274.1 194.2h23.7M274.1 181.1h23.7"/>
</g>
<path d="M409.8 0h22v279.4h-22z" fill-rule="evenodd" fill="#fff" stroke="#000" stroke-width=".35"/>
<path d="M409.8 90h22" fill="none" stroke="#000" stroke-width=".21"/>
<path d="M409.8 12h22M409.8 6.4h22M414.9 12v267.4M419.9 12v267.4M425 12v267.4M409.8 51.9h22M430.1 90v189.4" fill="none" stroke="#000" stroke-width=".2"/>
<path d="M6.3 2.8h402.1v271.7h-402.1zM409.8 0v279.4" fill="none" stroke="#000" stroke-width=".28"/>
<text font-size="11.1" x="311.9" y="12.1">KITCHEN TYPE K1.1</text>
<text font-size="7.7" x="114.9" y="220.7">FLOOR PLAN</text>
<text font-size="6.3" x="383.1" y="17.6">UNIT A3</text>
<text font-size="4.9" x="414.1" y="219.7" transform="rotate(-90 414.1 219.7)">ITALIAN KITCHEN AND BATH</text>
<g font-size="4.2">
<text x="167" y="220.7">SCALE 1/2&quot;=1'-0&quot;</text>
<text x="114.9" y="226.3">CASA FAMILIA UNIT A3/ KITCHEN TYPE K1</text>
</g>
<text font-size="3.2" x="418.3" y="4.6">A.7</text>
<g font-size="2.8">
<text x="126.6" y="113.1">DISHWASHER</text>
<text x="282" y="154.3" transform="rotate(90 282 154.3)">GTE18GTNRBB</text>
<text x="285.4" y="153.8" transform="rotate(90 285.4 153.8)">REFRIGERATOR</text>
</g>
<g font-size="2.5">
<text x="206" y="49.3">426.72</text>
<text x="207.5" y="53">[14']</text>
<text x="212.7" y="57.7">394.22</text>
<text x="209.1" y="61.3">[12'-11 3/16&quot;]</text>
<text x="224.5" y="69.9">[10'-7 7/16&quot;]</text>
<text x="227.4" y="66.3">323.72</text>
<text x="252" y="76.4">205.62</text>
<text x="249.1" y="80.1">[6'-8 15/16&quot;]</text>
<text x="418.5" y="79.4" transform="rotate(-90 418.5 79.4)">CASA FAMILIA</text>
<text x="423.5" y="83" transform="rotate(-90 423.5 83)">KITCHEN | VANITIES</text>
<text x="107.4" y="107.1">61.00</text>
<text x="108" y="110.7">[24&quot;]</text>
<text x="312.6" y="128.7">164.76</text>
<text x="311.2" y="132.3">[5'-4 7/8&quot;]</text>
<text x="323.2" y="148.3">[7'-11&quot;]</text>
<text x="323.2" y="144.6">241.30</text>
<text x="282.8" y="202.2">61.00</text>
<text x="284.3" y="205.8">[2']</text>
</g>
<g font-size="2.3">
<text x="208.9" y="167.2">- -</text>
<text x="209.2" y="163.6">A</text>
<text x="217.9" y="179">B</text>
<text x="217.4" y="182.6">- -</text>
</g>
<g font-size="1.9">
<text x="413.4" y="15.5" transform="rotate(-90 413.4 15.5)">DATE:</text>
<text x="418.5" y="15.5" transform="rotate(-90 418.5 15.5)">REV:</text>
<text x="423.5" y="15.5" transform="rotate(-90 423.5 15.5)">DIMENSION:</text>
<text x="428.6" y="15.5" transform="rotate(-90 428.6 15.5)">DRAWN BY:</text>
<text x="413.4" y="55.4" transform="rotate(-90 413.4 55.4)">PROJECT #:</text>
<text x="418.1" y="195.8" transform="rotate(-90 418.1 195.8)">kitchen | bath | tile | closet</text>
<text x="423.2" y="201.6" transform="rotate(-90 423.2 201.6)">1777 NW 72TH AVE. MIAMI FL, 33126</text>
<text x="428.2" y="199.3" transform="rotate(-90 428.2 199.3)">T. 305.599.9000 F. 305.599.9870</text>
</g>
<text font-size="1.6" x="414.5" y="9.2">SHEET NUMBER</text>
</svg>
